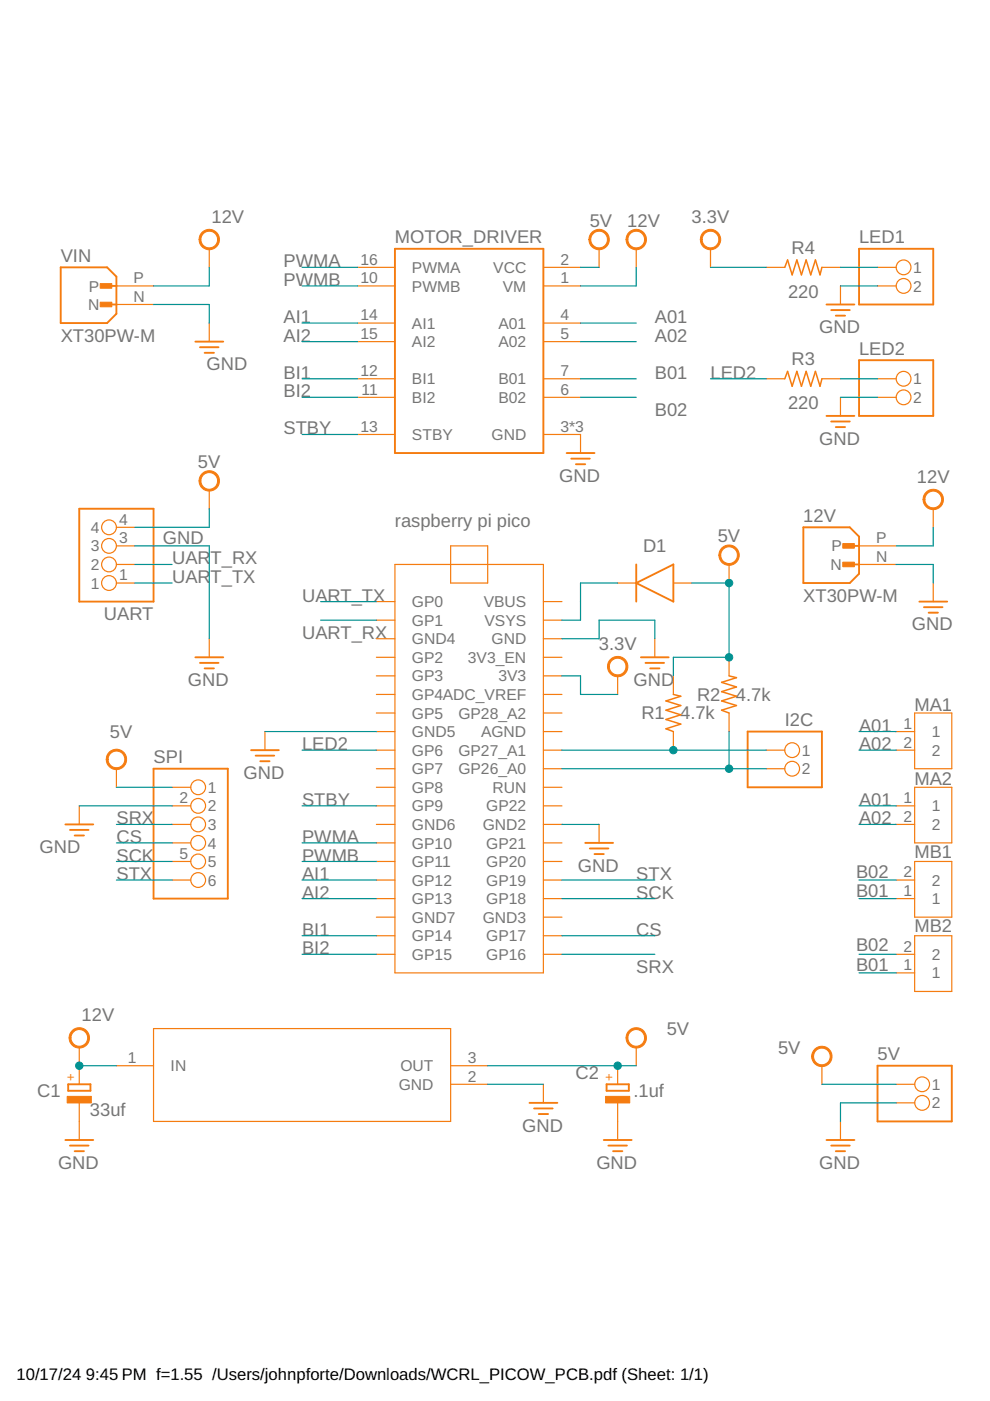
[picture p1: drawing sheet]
<svg xmlns="http://www.w3.org/2000/svg" width="210mm" height="297mm" viewBox="0 0 210 297" stroke-linecap="round" stroke-linejoin="round" font-family="sans-serif">
<g fill="none" stroke="#f57c10" stroke-width=".4">
<path d="M12.9 56.7h9.8l2 2v7.8l-2 2h-9.8zM83.7 52.7h31.5v43.4h-31.5zM182.1 52.7h15.8v11.9h-15.8zM21.7 60.6h3M21.7 64.6h3M41.4 72.4h5.9M42.4 73.6h3.9M43.4 74.8h2M175.2 64.6h5.9M176.2 65.7h4M177.2 66.9h2M182.1 76.4h15.8v11.8h-15.8z"/>
<path d="M120.1 96.1h5.9M121.1 97.2h4M122.1 98.4h2M175.2 88.2h5.9M176.2 89.4h4M177.2 90.6h2M16.8 107.9h15.8v19.7h-15.8zM134.9 119.7v7.9M170.3 111.8h9.9l1.9 2v7.8l-1.9 2h-9.9zM179.2 115.7h2.9M179.2 119.7h2.9M41.4 139.4h5.9"/>
<path d="M134.9 123.6l7.9-3.9v7.9zM135.9 139.4h5.9M194.9 127.6h5.9M195.9 128.7h3.9M196.9 129.9h2M42.4 140.5h3.9M43.4 141.7h2M53.2 159h5.9M136.9 140.5h3.9M137.9 141.7h1.9M158.5 155.1h15.8v11.8h-15.8zM13.9 174.8h5.9"/>
<path d="M14.8 176h4M15.8 177.1h2M32.6 163h15.7v27.5h-15.7zM54.2 160.2h3.9M55.2 161.4h1.9M124.1 178.7h5.9M125.1 179.9h3.9M126 181.1h2M14.5 229.9h4.7v1.4h-4.7zM112.3 233.8h5.9M113.2 235h4M114.2 236.2h2"/>
<path d="M128.6 229.9h4.7v1.4h-4.7zM186.1 226h15.7v11.8h-15.7zM13.9 241.7h5.9M14.8 242.9h4M15.8 244.1h2M128 241.7h5.9M129 242.9h3.9M130 244.1h2M175.2 241.7h5.9M176.2 242.9h4M177.2 244.1h2"/>
</g>
<g fill="#f57c10" stroke="#f57c10" stroke-width=".21">
<path d="M21.3 60.1h2.4v1h-2.4z"/>
<path d="M21.3 64.1h2.4v.9h-2.4z"/>
<path d="M178.7 115.3h2.4v.9h-2.4z"/>
<path d="M178.7 119.2h2.4v1h-2.4z"/>
<path d="M14.2 232.5h5.2v1.3h-5.2z"/>
<path d="M128.4 232.5h5.1v1.3h-5.1z"/>
</g>
<g fill="none" stroke="#f57c10" stroke-width=".25">
<path d="M44.4 52.7v4M75.9 56.7h7.8M115.2 56.7h7.9M127 52.7v4M134.9 52.7v4M150.6 52.7v4M162.5 56.7h3.9M174.3 56.7h3.9M186.1 56.7h3.9M24.7 60.6h7.9M24.7 64.6h7.9M44.4 68.5v3.9"/>
<path d="M75.9 60.6h7.8M75.9 68.5h7.8M75.9 72.4h7.8M115.2 60.6h7.9M115.2 68.5h7.9M115.2 72.4h7.9M178.2 60.6v4M186.1 60.6h3.9M75.9 80.3h7.8M75.9 84.2h7.8M75.9 92.1h7.8M115.2 80.3h7.9"/>
<path d="M115.2 92.1h7.9v4M115.2 84.2h7.9M162.5 80.3h3.9M174.3 80.3h3.9M178.2 84.2v4M186.1 80.3h3.9M186.1 84.2h3.9M24.7 115.7h3.9M24.7 119.7h3.9M24.7 111.8h3.9M44.4 103.9v4M83.7 119.7h31.5v86.6h-31.5z"/>
<path d="M95.5 115.7h7.9v7.9h-7.9zM154.6 119.7v3.9M182.1 115.7h7.9M182.1 119.7h7.9M197.9 107.9v3.9M24.7 123.6h3.9M44.4 135.4v4M79.8 127.6h3.9M79.8 131.5h3.9M79.8 135.4h3.9M79.8 139.4h3.9M115.2 127.6h3.9"/>
<path d="M115.2 131.5h3.9M115.2 135.4h3.9M115.2 139.4h3.9M131 123.6h3.9M138.8 135.4v4M142.8 123.6h3.9M154.6 139.4v3.9M197.9 123.6v4M56.2 155.1v3.9M79.8 155.1h3.9M79.8 159h3.9M79.8 151.2h3.9"/>
<path d="M79.8 143.3h3.9M79.8 147.2h3.9M115.2 155.1h3.9M115.2 159h3.9M115.2 151.2h3.9M115.2 143.3h3.9M115.2 147.2h3.9M131 143.3v3.9M142.8 143.3v3.9M142.8 155.1v3.9M154.6 151.2v3.9M162.5 159h3.9"/>
<path d="M190 155.1h3.9M190 159h3.9M193.9 151.2h7.9v11.8h-7.9zM16.8 170.9v3.9M24.7 163v3.9M36.5 170.9h3.9M36.5 174.8h3.9M36.5 166.9h3.9M36.5 178.7h3.9M79.8 163h3.9M79.8 170.9h3.9M79.8 174.8h3.9"/>
<path d="M79.8 166.9h3.9M79.8 178.7h3.9M115.2 163h3.9M115.2 170.9h3.9M115.2 174.8h3.9M115.2 166.9h3.9M115.2 178.7h3.9M127 174.8v3.9M162.5 163h3.9M190 170.9h3.9M190 174.8h3.9M193.9 166.9h7.9v11.8h-7.9z"/>
<path d="M36.5 186.6h3.9M36.5 182.6h3.9M79.8 190.5h3.9M79.8 186.6h3.9M79.8 194.5h3.9M79.8 182.6h3.9M79.8 198.4h3.9M115.2 190.5h3.9M115.2 186.6h3.9M115.2 194.5h3.9M115.2 182.6h3.9M115.2 198.4h3.9"/>
<path d="M190 190.5h3.9M190 186.6h3.9M193.9 182.6h7.9v11.9h-7.9zM193.9 198.4h7.9v11.8h-7.9zM32.6 218.1h62.9v19.7h-62.9zM79.8 202.3h3.9M115.2 202.3h3.9M190 206.3h3.9M190 202.3h3.9M16.8 222v7.9M16.8 233.8v7.9M24.7 226h7.9"/>
<path d="M95.5 229.9h7.9M95.5 226h7.9M115.2 229.9v3.9M131 226v3.9M131 233.8v7.9M134.9 222v4M174.3 226v3.9M178.2 237.8v3.9M190 229.9h3.9M190 233.8h3.9"/>
<circle cx="191.6" cy="56.7" r="1.57"/>
<circle cx="191.6" cy="60.6" r="1.57"/>
<circle cx="191.6" cy="80.3" r="1.57"/>
<circle cx="191.6" cy="84.2" r="1.57"/>
<circle cx="23.1" cy="115.7" r="1.57"/>
<circle cx="23.1" cy="119.7" r="1.57"/>
<circle cx="23.1" cy="111.8" r="1.57"/>
<circle cx="23.1" cy="123.6" r="1.57"/>
<circle cx="168" cy="159" r="1.57"/>
<circle cx="42" cy="174.8" r="1.57"/>
<circle cx="42" cy="166.9" r="1.57"/>
<circle cx="42" cy="170.9" r="1.57"/>
<circle cx="42" cy="178.7" r="1.57"/>
<circle cx="168" cy="163" r="1.57"/>
<circle cx="42" cy="182.6" r="1.57"/>
<circle cx="42" cy="186.6" r="1.57"/>
<circle cx="195.5" cy="233.8" r="1.57"/>
<circle cx="195.5" cy="229.9" r="1.57"/>
</g>
<g fill="#f57c10" stroke="#f57c10" stroke-width=".21">
<path d="M153.1 116.1a2.16 2.16 0 0 1 3.4 .5 2.16 2.16 0 0 1-1.4 3.2 2.16 2.16 0 0 1-2.7-2.1h.4a1.77 1.77 0 0 1 2.5-1.6 1.77 1.77 0 0 1 .4 3 1.77 1.77 0 0 1-2.9-1v-.4h-.4a2.19 2.19 0 0 1 .7-1.6z" fill-rule="evenodd"/>
<path d="M42.9 49.2a2.17 2.17 0 0 1 3.4 .5 2.17 2.17 0 0 1-1.4 3.2 2.17 2.17 0 0 1-2.7-2.1h.4a1.77 1.77 0 0 1 2.5-1.6 1.77 1.77 0 0 1 .4 2.9 1.77 1.77 0 0 1-2.9-1v-.3h-.4a2.11 2.11 0 0 1 .7-1.6z" fill-rule="evenodd"/>
<path d="M196.4 104.3a2.17 2.17 0 0 1 3.4 .6 2.17 2.17 0 0 1-1.4 3.1 2.17 2.17 0 0 1-2.7-2.1h.4a1.78 1.78 0 0 1 2.6-1.5 1.78 1.78 0 0 1 .2 3 1.78 1.78 0 0 1-2.8-1.1v-.4h-.4a2.11 2.11 0 0 1 .7-1.6z" fill-rule="evenodd"/>
<path d="M125.5 49.2a2.17 2.17 0 0 1 3.4 .5 2.17 2.17 0 0 1-1.3 3.2 2.17 2.17 0 0 1-2.7-2.1h.3a1.77 1.77 0 0 1 2.6-1.6 1.77 1.77 0 0 1 .3 2.9 1.77 1.77 0 0 1-2.8-1l-.1-.3h-.3a2.11 2.11 0 0 1 .6-1.6z" fill-rule="evenodd"/>
<path d="M133.4 49.2a2.17 2.17 0 0 1 3.4 .5 2.17 2.17 0 0 1-1.4 3.2 2.17 2.17 0 0 1-2.7-2.1h.4a1.77 1.77 0 0 1 2.5-1.6 1.77 1.77 0 0 1 .4 2.9 1.77 1.77 0 0 1-2.8-1l-.1-.3h-.4a2.11 2.11 0 0 1 .7-1.6z" fill-rule="evenodd"/>
<path d="M172.8 222.4a2.17 2.17 0 0 1 3.3 .5 2.17 2.17 0 0 1-1.3 3.2 2.17 2.17 0 0 1-2.7-2.1h.4a1.77 1.77 0 0 1 2.5-1.6 1.77 1.77 0 0 1 .4 2.9 1.77 1.77 0 0 1-2.9-1v-.3h-.4a2.34 2.34 0 0 1 .7-1.6z" fill-rule="evenodd"/>
<path d="M42.9 100.4a2.17 2.17 0 0 1 3.4 .5 2.17 2.17 0 0 1-1.4 3.2 2.17 2.17 0 0 1-2.7-2.1h.4a1.77 1.77 0 0 1 2.5-1.7 1.77 1.77 0 0 1 .4 3 1.77 1.77 0 0 1-2.9-1v-.3h-.4a2.11 2.11 0 0 1 .7-1.6z" fill-rule="evenodd"/>
<path d="M15.3 218.5a2.17 2.17 0 0 1 3.4 .5 2.17 2.17 0 0 1-1.3 3.2 2.17 2.17 0 0 1-2.8-2.2h.4a1.78 1.78 0 0 1 2.7-1.4 1.78 1.78 0 0 1 .2 3 1.78 1.78 0 0 1-2.8-1.2l-.1-.4h-.4a2.11 2.11 0 0 1 .7-1.5z" fill-rule="evenodd"/>
<path d="M133.4 218.5a2.17 2.17 0 0 1 3.4 .5 2.17 2.17 0 0 1-1.4 3.2 2.17 2.17 0 0 1-2.7-2.2h.4a1.77 1.77 0 0 1 2.5-1.6 1.77 1.77 0 0 1 .4 3 1.77 1.77 0 0 1-2.8-1l-.1-.4h-.4a2.11 2.11 0 0 1 .7-1.5z" fill-rule="evenodd"/>
<path d="M129.5 139.8a2.16 2.16 0 0 1 3.4 .5 2.16 2.16 0 0 1-1.4 3.1 2.16 2.16 0 0 1-2.7-2.1h.4a1.77 1.77 0 0 1 2.5-1.6 1.77 1.77 0 0 1 .4 3 1.77 1.77 0 0 1-2.9-1v-.4h-.4a2.02 2.02 0 0 1 .7-1.5z" fill-rule="evenodd"/>
<path d="M149.1 49.2a2.16 2.16 0 0 1 3.4 .5 2.16 2.16 0 0 1-1.3 3.1 2.16 2.16 0 0 1-2.7-2h.4a1.77 1.77 0 0 1 2.5-1.6 1.77 1.77 0 0 1 .3 2.9 1.77 1.77 0 0 1-2.8-1v-.3h-.4a2.19 2.19 0 0 1 .6-1.6z" fill-rule="evenodd"/>
<path d="M23.2 159.4a2.17 2.17 0 0 1 3.4 .5 2.17 2.17 0 0 1-1.4 3.2 2.17 2.17 0 0 1-2.7-2.1h.4a1.78 1.78 0 0 1 2.6-1.5 1.78 1.78 0 0 1 .2 3 1.78 1.78 0 0 1-2.8-1.1v-.4h-.4a2.11 2.11 0 0 1 .7-1.6z" fill-rule="evenodd"/>
</g>
<path d="M166.4 56.7l.6-1.6 1 3.2 1-3.2 .9 3.2 1-3.2 1 3.2 1-3.2 1 3.2 .4-1.6M166.4 80.3l.6-1.6 1 3.2 1-3.2 .9 3.2 1-3.2 1 3.2 1-3.2 1 3.2 .4-1.6M142.8 147.2l1.5 .4-3.1 1 3.1 1-3.1 1 3.1 1-3.1 .9 3.1 1-3.1 1 1.6 .6M154.6 143.3l1.5 .4-3.1 1 3.1 .9-3.1 1 3.1 1-3.1 1 3.1 1-3.1 1 1.6 .6" fill="none" stroke="#f57c10" stroke-width=".32"/>
<g fill="none" stroke="#009292" stroke-width=".25">
<path d="M44.4 56.7v3.9h-11.8M64.1 56.7h11.8M123.1 56.7h3.9M134.9 56.7v3.9h-11.8M150.6 56.7h11.9M178.2 56.7h7.9M32.6 64.6h11.8v3.9M64.1 60.6h11.8M64.1 68.5h11.8M64.1 72.4h11.8M123.1 68.5h11.8M123.1 72.4h11.8"/>
<path d="M178.2 60.6h7.9M64.1 84.2h11.8M64.1 80.3h11.8M64.1 92.1h11.8M123.1 84.2h11.8M123.1 80.3h11.8M150.6 80.3h11.9M178.2 84.2h7.9M178.2 80.3h7.9M28.6 119.7h7.9M28.6 115.7h15.8v19.7M44.4 107.9v3.9h-15.8"/>
<path d="M190 119.7h7.9v3.9M197.9 111.8v3.9h-7.9M28.6 123.6h7.9M68 131.5h11.8M68 127.6h11.8M119.1 135.4h7.9v-3.9h11.8v3.9M131 123.6h-7.9v7.9h-4M146.7 123.6h7.9v15.8h-11.8v3.9M56.2 155.1h23.6M64.1 159h15.7M119.1 159h43.4M119.1 143.3h4v3.9h7.9"/>
<path d="M154.6 155.1v7.9M182.1 155.1h7.9M182.1 159h7.9M16.8 170.9h19.7M24.7 174.8h11.8M24.7 178.7h11.8M24.7 166.9h11.8M64.1 170.9h15.7M64.1 178.7h15.7M119.1 174.8h7.9M119.1 163h43.4M182.1 170.9h7.9"/>
<path d="M182.1 174.8h7.9M24.7 186.6h11.8M24.7 182.6h11.8M64.1 190.5h15.7M64.1 186.6h15.7M64.1 198.4h15.7M64.1 182.6h15.7M119.1 190.5h19.7M119.1 186.6h19.7M119.1 198.4h19.7M182.1 190.5h7.9M182.1 186.6h7.9"/>
<path d="M64.1 202.3h15.7M119.1 202.3h19.7M182.1 206.3h7.9M182.1 202.3h7.9M16.8 226h7.9M103.4 229.9h11.8M103.4 226h31.5M174.3 229.9h15.7M190 233.8h-11.8v4"/>
</g>
<g fill="#009292" stroke="#009292" stroke-width=".21">
<circle cx="16.8" cy="226" r=".78"/>
<circle cx="154.6" cy="123.6" r=".78"/>
<circle cx="154.6" cy="139.4" r=".78"/>
<circle cx="131" cy="226" r=".78"/>
<circle cx="142.8" cy="159" r=".78"/>
<circle cx="154.6" cy="163" r=".78"/>
</g>
<g font-size="3.9" fill="#757575">
<text x="44.9" y="47.2">12V</text>
<text x="146.6" y="47.2">3.3V</text>
<text x="83.7" y="51.6">MOTOR_DRIVER</text>
<text x="125" y="48">5V</text>
<text x="133" y="48">12V</text>
<text x="167.8" y="53.8">R4</text>
<text x="182.1" y="51.6">LED1</text>
<text x="12.9" y="55.5">VIN</text>
<text x="60.1" y="56.7">PWMA</text>
<text x="60.1" y="60.6">PWMB</text>
<text x="167.1" y="63.2">220</text>
<text x="60.1" y="68.5">AI1</text>
<text x="138.8" y="68.5">A01</text>
<text x="173.7" y="70.7">GND</text>
<text x="12.9" y="72.4">XT30PW-M</text>
<text x="60.1" y="72.4">AI2</text>
<text x="138.8" y="72.4">A02</text>
<text x="167.8" y="77.4">R3</text>
<text x="182.1" y="75.2">LED2</text>
<text x="43.8" y="78.5">GND</text>
<text x="60.1" y="80.3">BI1</text>
<text x="138.8" y="80.3">B01</text>
<text x="150.6" y="80.3">LED2</text>
<text x="60.1" y="84.2">BI2</text>
<text x="138.8" y="88.2">B02</text>
<text x="167.1" y="86.8">220</text>
<text x="60.1" y="92.1">STBY</text>
<text x="173.7" y="94.3">GND</text>
<text x="42" y="99.2">5V</text>
<text x="118.6" y="102.2">GND</text>
<text x="194.4" y="102.4">12V</text>
<text x="83.7" y="111.8">raspberry pi pico</text>
<text x="170.3" y="110.6">12V</text>
<text x="34.5" y="115.3">GND</text>
<text x="36.5" y="119.7">UAR</text>
<text x="44.6" y="119.7">T_RX</text>
<text x="136.3" y="117.1">D1</text>
<text x="152.2" y="114.9">5V</text>
<text x="36.5" y="123.6">UAR</text>
<text x="44.6" y="123.6">T_TX</text>
<text x="22" y="131.5">UART</text>
<text x="64" y="127.5">UART_TX</text>
<text x="170.3" y="127.5">XT30PW-M</text>
<text x="64" y="135.4">UART_RX</text>
<text x="127" y="137.8">3.3V</text>
<text x="193.4" y="133.6">GND</text>
<text x="39.9" y="145.5">GND</text>
<text x="134.3" y="145.5">GND</text>
<text x="147.8" y="148.6">R2</text>
<text x="156" y="148.6">4.7k</text>
<text x="136" y="152.5">R1</text>
<text x="144.2" y="152.5">4.7k</text>
<text x="166.4" y="153.9">I2C</text>
<text x="182.1" y="155.1">A01</text>
<text x="193.9" y="150.8">MA1</text>
<text x="23.3" y="156.5">5V</text>
<text x="32.6" y="161.8">SPI</text>
<text x="64" y="159">LED2</text>
<text x="182.1" y="159">A02</text>
<text x="51.7" y="165.1">GND</text>
<text x="193.9" y="166.5">MA2</text>
<text x="64" y="170.8">STBY</text>
<text x="182.1" y="170.8">A01</text>
<text x="24.7" y="178.7">CS</text>
<text x="24.7" y="174.8">SRX</text>
<text x="64" y="178.7">PWMA</text>
<text x="182.1" y="174.8">A02</text>
<text x="8.4" y="180.9">GND</text>
<text x="24.7" y="182.7">SCK</text>
<text x="64" y="182.7">PWMB</text>
<text x="122.5" y="184.8">GND</text>
<text x="193.9" y="181.9">MB1</text>
<text x="24.7" y="186.6">STX</text>
<text x="64" y="186.6">AI1</text>
<text x="64" y="190.5">AI2</text>
<text x="134.9" y="186.6">STX</text>
<text x="134.9" y="190.5">SCK</text>
<text x="181.5" y="190.1">B01</text>
<text x="181.5" y="186.2">B02</text>
<text x="193.9" y="197.6">MB2</text>
<text x="64" y="198.4">BI1</text>
<text x="64" y="202.3">BI2</text>
<text x="134.9" y="198.4">CS</text>
<text x="181.5" y="201.6">B02</text>
<text x="134.9" y="206.3">SRX</text>
<text x="181.5" y="205.9">B01</text>
<text x="17.3" y="216.5">12V</text>
<text x="141.4" y="219.5">5V</text>
<text x="165" y="223.4">5V</text>
<text x="186.1" y="224.8">5V</text>
<text x="7.9" y="232.6">C1</text>
<text x="122.1" y="228.7">C2</text>
<text x="134.3" y="232.6">.1uf</text>
<text x="19.1" y="236.6">33uf</text>
<text x="110.7" y="239.9">GND</text>
<text x="12.3" y="247.8">GND</text>
<text x="126.4" y="247.8">GND</text>
<text x="173.7" y="247.8">GND</text>
</g>
<g font-size="3.5">
<text x="3.5" y="292.5">10/17/24</text>
<text x="18.2" y="292.5">9:45 PM f=1.55 /Users/johnpforte/Downloads/WCRL_PICOW_PCB.pdf (Sheet: 1/1)</text>
</g>
<g font-size="3.3" fill="#757575">
<text x="76.4" y="56.1">16</text>
<text x="87.3" y="57.9">PWMA</text>
<text x="104.6" y="57.9">VCC</text>
<text x="118.8" y="56.1">2</text>
<text x="193.6" y="57.9">1</text>
<text x="18.7" y="65.8">N</text>
<text x="18.8" y="61.8">P</text>
<text x="28.3" y="60.1">P</text>
<text x="28.3" y="64">N</text>
<text x="76.4" y="60.1">10</text>
<text x="87.3" y="61.8">PWMB</text>
<text x="106.6" y="61.8">VM</text>
<text x="118.8" y="60.1">1</text>
<text x="193.6" y="61.8">2</text>
<text x="76.4" y="68">14</text>
<text x="76.4" y="71.9">15</text>
<text x="87.3" y="69.7">AI1</text>
<text x="105.7" y="69.7">A01</text>
<text x="118.8" y="68">4</text>
<text x="118.8" y="71.9">5</text>
<text x="87.3" y="73.6">AI2</text>
<text x="105.7" y="73.6">A02</text>
<text x="76.4" y="79.8">12</text>
<text x="76.7" y="83.7">11</text>
<text x="87.3" y="81.5">BI1</text>
<text x="105.7" y="81.5">B01</text>
<text x="118.8" y="79.8">7</text>
<text x="118.8" y="83.7">6</text>
<text x="193.6" y="81.5">1</text>
<text x="87.3" y="85.4">BI2</text>
<text x="105.7" y="85.4">B02</text>
<text x="193.6" y="85.4">2</text>
<text x="76.4" y="91.6">13</text>
<text x="87.3" y="93.3">STBY</text>
<text x="104.2" y="93.3">GND</text>
<text x="118.8" y="91.6">3*3</text>
<text x="19.2" y="113">4</text>
<text x="25.2" y="111.3">4</text>
<text x="19.2" y="116.9">3</text>
<text x="25.2" y="115.2">3</text>
<text x="176.3" y="116.9">P</text>
<text x="185.8" y="115.2">P</text>
<text x="185.8" y="119.1">N</text>
<text x="19.2" y="124.8">1</text>
<text x="19.2" y="120.9">2</text>
<text x="25.2" y="123.1">1</text>
<text x="176.1" y="120.9">N</text>
<text x="87.3" y="128.7">GP0</text>
<text x="102.6" y="128.7">VBUS</text>
<text x="87.3" y="136.6">GND4</text>
<text x="87.3" y="132.7">GP1</text>
<text x="102.7" y="132.7">VSYS</text>
<text x="104.2" y="136.6">GND</text>
<text x="87.3" y="140.5">GP2</text>
<text x="99.2" y="140.5">3V3_EN</text>
<text x="87.3" y="148.4">GP4ADC_VREF</text>
<text x="87.3" y="144.5">GP3</text>
<text x="105.7" y="144.5">3V3</text>
<text x="87.3" y="152.3">GP5</text>
<text x="97.2" y="152.4">GP28_A2</text>
<text x="191.5" y="154.6">1</text>
<text x="87.3" y="160.2">GP6</text>
<text x="87.3" y="156.3">GND5</text>
<text x="97.2" y="160.2">GP27_A1</text>
<text x="102" y="156.3">AGND</text>
<text x="170" y="160.2">1</text>
<text x="191.5" y="158.5">2</text>
<text x="197.6" y="156.3">1</text>
<text x="197.6" y="160.2">2</text>
<text x="87.3" y="164.2">GP7</text>
<text x="97.2" y="164.2">GP26_A0</text>
<text x="170" y="164.2">2</text>
<text x="38" y="170.3">2</text>
<text x="44.1" y="168.1">1</text>
<text x="44.1" y="172">2</text>
<text x="87.3" y="172">GP9</text>
<text x="87.3" y="168.1">GP8</text>
<text x="103.1" y="172">GP22</text>
<text x="104.4" y="168.1">RUN</text>
<text x="191.5" y="170.3">1</text>
<text x="197.6" y="172">1</text>
<text x="44.1" y="176">3</text>
<text x="44.1" y="179.9">4</text>
<text x="87.3" y="179.9">GP10</text>
<text x="87.3" y="176">GND6</text>
<text x="102.4" y="176">GND2</text>
<text x="103.1" y="179.9">GP21</text>
<text x="191.5" y="174.2">2</text>
<text x="197.6" y="176">2</text>
<text x="38" y="182.1">5</text>
<text x="44.1" y="183.8">5</text>
<text x="87.3" y="183.8">GP11</text>
<text x="103.1" y="183.8">GP20</text>
<text x="44.1" y="187.8">6</text>
<text x="87.3" y="191.7">GP13</text>
<text x="87.3" y="187.8">GP12</text>
<text x="103.1" y="187.8">GP19</text>
<text x="103.1" y="191.7">GP18</text>
<text x="191.5" y="190">1</text>
<text x="191.5" y="186">2</text>
<text x="197.6" y="191.7">1</text>
<text x="197.6" y="187.8">2</text>
<text x="87.3" y="195.6">GND7</text>
<text x="102.4" y="195.7">GND3</text>
<text x="87.3" y="203.5">GP15</text>
<text x="87.3" y="199.6">GP14</text>
<text x="103.1" y="203.5">GP16</text>
<text x="103.1" y="199.6">GP17</text>
<text x="191.5" y="201.8">2</text>
<text x="197.6" y="203.5">2</text>
<text x="191.5" y="205.7">1</text>
<text x="197.6" y="207.5">1</text>
<text x="27.1" y="225.4">1</text>
<text x="36.2" y="227.1">IN</text>
<text x="84.9" y="227.1">OUT</text>
<text x="99.2" y="225.4">3</text>
<text x="84.5" y="231.1">GND</text>
<text x="99.2" y="229.3">2</text>
<text x="197.6" y="231.1">1</text>
<text x="197.6" y="235">2</text>
</g>
<g font-size="2.8" fill="#f57c10">
<text x="15.9" y="229.3" transform="rotate(-90 15.9 229.3)">+</text>
<text x="130.1" y="229.3" transform="rotate(-90 130.1 229.3)">+</text>
</g>
</svg>
